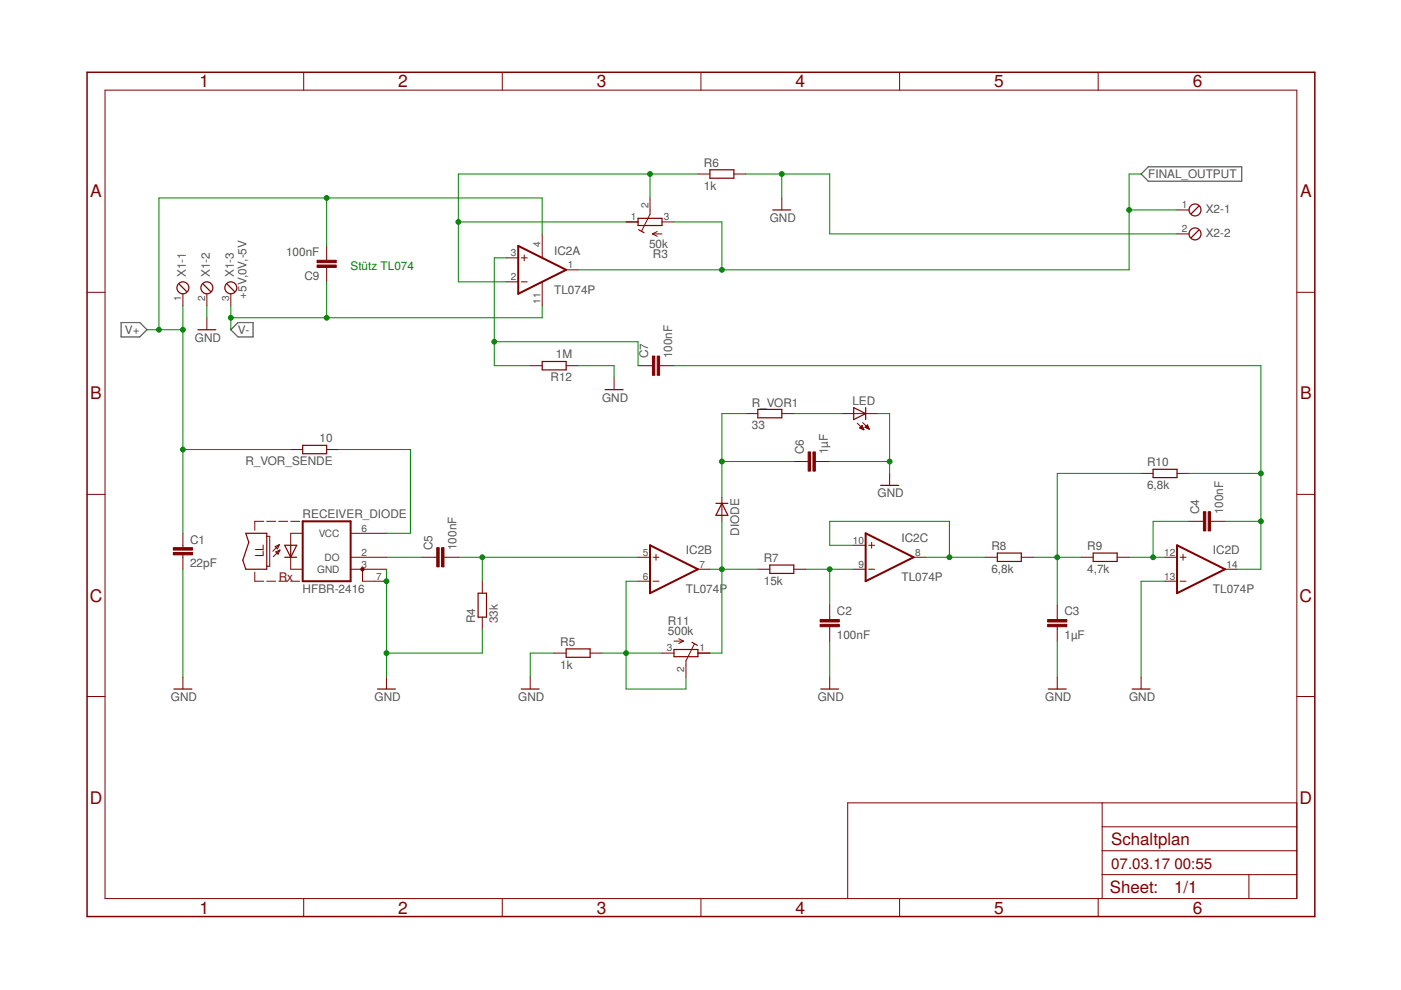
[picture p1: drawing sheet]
<svg xmlns="http://www.w3.org/2000/svg" width="297mm" height="210mm" viewBox="0 0 297 210" stroke-linecap="round" stroke-linejoin="round" font-family="sans-serif">
<path d="M241.9 36.9l1.6-1.5h19.8v3h-19.8zM25.7 68.4h3.9l1.6 1.5-1.6 1.5h-3.9zM50.5 68.4h3.2v3h-3.2l-1.6-1.5z" fill="none" stroke="#505050" stroke-width=".25"/>
<g fill="none" stroke="#800000" stroke-width=".25">
<path d="M150.5 36h5.1v1.8h-5.1zM135.3 46.3h5.1v1.5h-5.1zM135.4 48.7l1.1 .6M163.9 44.5h3.8M254.1 43.8l-1.5 1.5M254.1 48.8l-1.5 1.6M38 60.3l1.5 1.5M42 69.9h3.8M43.1 60.3l1.5 1.5M48.2 60.3l1.5 1.5M115 76.6h5v1.8h-5zM64.2 94.4h5.1v1.8h-5.1z"/>
<path d="M128.3 82.6h3.8M160.7 86.8h5.1v1.8h-5.1zM181 86.4l2.5 1.3-2.5 1.3zM183.5 86.4v2.6M244.5 99.5h5.1v1.8h-5.1zM52.1 113.1h4.5v7.6h-4.5l-.6-1.9 1.2-3.8zM60.4 115.6h2.5l-1.3 2.6zM60.4 118.2h2.5M61.6 115.6v2.6M151.8 106.7h2.5M153.1 106.7l1.2 2.6h-2.5zM163.2 119.8h5.1v1.8h-5.1z"/>
<path d="M186.7 102.9h3.8M211.5 117.3h5v1.7h-5zM231.8 117.3h5.1v1.7h-5.1zM101.4 125.8h1.7v5.1h-1.7zM120 137.6h5.1v1.8h-5.1zM142.9 137.7h5.1v1.5h-5.1zM146.7 136.2l1.1 .6M36.9 146.1h3.8M80 146.1h3.8M110.5 146.1h3.8M174 146.1h3.8M222.2 146.1h3.9"/>
<path d="M240 146.1h3.8"/>
<circle cx="253.4" cy="49.6" r="1.27"/>
<circle cx="253.4" cy="44.5" r="1.27"/>
<circle cx="38.8" cy="61" r="1.27"/>
<circle cx="43.9" cy="61" r="1.27"/>
<circle cx="48.9" cy="61" r="1.27"/>
</g>
<g fill="none" stroke="#800000" stroke-width=".21">
<path d="M22.3 19.1h252.7v171.4h-252.7zM64.4 15.3v3.8M106.5 15.3v3.8M148.6 15.3v3.8M190.7 15.3v3.8M232.8 15.3v3.8M148 36.9h2.5M155.6 36.9h2.5M69.3 52.1v3.1M69.3 56.7v3.1M107.3 54.7h2.6M107.3 59.8h2.6"/>
<path d="M110.5 54.7h1.3M110.5 59.8h1.3M111.1 54v1.3M115 49.6v5.1M115 59.8v5M120 57.2h2.6M132.7 47.1h2.6M137.8 42v3.4l-1.7 3.5M138.3 49.6h2.1M138.3 49.6l1 .5M139.3 49.1l-1 .5M140.4 47.1h2.5"/>
<path d="M165.8 42v2.5M249.6 49.6h2.5M249.6 44.5h2.5M18.5 62h3.8M38.8 62.3v2.5M43.9 62.3v2.5M43.9 67.4v2.5M48.9 62.3v2.5M112.4 77.5h2.6M120 77.5h2.6M135.3 77.5h3M139.8 77.5h3.1"/>
<path d="M275 62h3.8M61.6 95.3h2.6M69.3 95.3h2.5M130.2 80.1v2.5M158.1 87.7h2.6M165.8 87.7h2.5M168.3 97.9h3M172.9 97.9h3M178.5 87.7h7.6M181.8 89.7l1.4 1.4M182.3 90.7l.9 .4M182.3 90.7h.7"/>
<path d="M182.4 90.6h.5M182.5 90.8h.5M182.5 90.5h.4M182.6 90.4h.2M182.8 90.2h.1M182.8 90.2l-.5 .5M182.8 90.2l.4 .9M182.8 91h.3M182.9 89.6l1.4 1.4M183.1 91.1h.1M183.4 90.6h.7M183.5 90.5h.6"/>
<path d="M183.6 90.4h.4M183.7 90.7h.5M183.8 90.2h.2M183.9 90.1h.1M183.9 90.1l-.5 .5 .9 .4M183.9 90.1l.4 .9M183.9 90.8h.3M184.2 91h.1M18.5 104.8h3.8M38.8 113.1v3M38.8 117.6v3.1M55.9 110.5h-1.9v1.9"/>
<path d="M56.6 110.5h1.9M56.6 113.7h.6v6.4h-.6M58.3 115.9l.9-.4-.4 .9zM58.5 117l.9-.4-.4 .9zM59.1 110.5h1.9M59.2 115.5l-1.4 1.4M59.4 116.6l-1.4 1.4M61.6 118.2v2.5h2.6M61.6 110.5h1.9M64.2 113.1h-2.6v2.5M74.3 118.2h7.6M74.3 113.1h7.6"/>
<path d="M89.6 118.2h3M94.1 118.2h3.1M135.3 118.2h2.5M138.5 118.2h1.2M139.1 117.5v1.3M153.1 105.5v5M181 115.6h2.5M184.2 115.6h1.2M184.8 115v1.2M188.6 100.4v2.5M193.7 118.2h2.5M208.9 118.2h2.6"/>
<path d="M216.5 118.2h2.6M229.2 118.2h2.6M236.9 118.2h2.5M241.9 100.4h2.6M247 118.2h2.6M249.6 100.4h2.5M250.2 118.2h1.3M250.8 117.5v1.3M252.1 110.5h3M256.7 110.5h3M275 104.8h3.8M54 121.3v1.9h1.9"/>
<path d="M56.6 123.2h1.9M59.1 123.2h1.9M61.6 123.2h1.9M74.3 120.7h7.6M76.9 120.7v2.5h5M102.3 123.2v2.6M102.3 130.9v2.5M117.5 138.5h2.5M125.1 138.5h2.6M135.3 123.2h2.5M138.5 123.2h1.2M140.4 138.5h2.5"/>
<path d="M142.9 135.9h2M143.9 135.4l1 .5M144.9 135.9l-1 .5M147.2 136.6l-1.8 3.5v3.5M148 120.7h2.5M148 138.5h2.5M160.7 120.7h2.5M168.3 120.7h2.5M175.9 128.3v3.1M175.9 132.9v3M181 120.7h2.5M184.2 120.7h1.2"/>
<path d="M224.2 128.3v3.1M224.2 132.9v3M247 123.2h2.6M250.2 123.2h1.3M259.7 120.7h2.6M18.5 147.7h3.8M38.8 143.6v2.5M81.9 143.6v2.5M112.4 143.6v2.5M175.9 143.6v2.5M224.2 143.6v2.5M241.9 143.6v2.5"/>
<path d="M275 147.7h3.8M233.7 170.2v20.3M233.7 175.3h41.3M275 170.2h-95.3v20.3M64.4 190.5v3.8M106.5 190.5v3.8M148.6 190.5v3.8M190.7 190.5v3.8M232.8 190.5v3.8M233.7 185.4h41.3M233.7 180.4h41.3M264.8 185.4v5.1"/>
</g>
<g fill="#800000" stroke="#800000" stroke-width=".21">
<path d="M222.1 131.4h4.1v.5h-4.1z"/>
<path d="M222.1 132.4h4.1v.5h-4.1z"/>
<path d="M173.9 131.4h4v.5h-4z"/>
<path d="M173.9 132.4h4v.5h-4z"/>
<path d="M255.1 108.5h.6v4.1h-.6z"/>
<path d="M256.2 108.5h.5v4.1h-.5z"/>
<path d="M36.7 117.1h4.1v.5h-4.1z"/>
<path d="M36.7 116.1h4.1v.5h-4.1z"/>
<path d="M92.6 116.1h.5v4.1h-.5z"/>
<path d="M93.6 116.1h.5v4.1h-.5z"/>
<path d="M138.3 75.5h.5v4.1h-.5z"/>
<path d="M139.3 75.5h.5v4.1h-.5z"/>
<path d="M67.2 56.2h4.1v.5h-4.1z"/>
<path d="M67.2 55.2h4.1v.5h-4.1z"/>
<path d="M171.3 95.8h.6v4.1h-.6z"/>
<path d="M172.4 95.8h.5v4.1h-.5z"/>
</g>
<g fill="none" stroke="#800000" stroke-width=".42">
<path d="M109.9 52.1l10.1 5.1-10.1 5.1zM64.2 110.5h10.1v12.7h-10.1zM137.8 115.6l10.2 5.1-10.2 5.1zM183.5 113.1l10.2 5.1-10.2 5zM249.6 115.6l10.1 5.1-10.1 5.1z"/>
<circle cx="76.9" cy="120.7" r=".25"/>
</g>
<path d="M18.5 15.3h260.3v179h-260.3z" fill="none" stroke="#800000" stroke-width=".32"/>
<g fill="none" stroke="#008000" stroke-width=".21">
<path d="M137.8 36.9v5.1M148 36.9h-50.8v22.9h10.1M158.1 36.9h17.8v12.7h73.7M165.8 36.9v5.1M241.9 36.9h-2.5v20.3h-116.8M69.3 42v10.1M69.3 59.8v7.6M97.2 47.1h35.5M107.3 54.7h-2.5v22.8h7.6M115 49.6v-7.6h-81.3v27.9M142.9 47.1h10.2v10.1M239.4 44.5h10.2"/>
<path d="M31.2 69.9h7.6M38.8 64.8v48.3M43.9 64.8v2.6M48.9 64.8v5.1M104.8 72.5h30.5v5M115 64.8v2.6h-66.1M122.6 77.5h7.6v2.6M142.9 77.5h124.4v43.2h-5M38.8 95.3h22.8M71.8 95.3h15.2v17.8h-5.1M153.1 97.9h15.2M158.1 87.7h-5v17.8"/>
<path d="M168.3 87.7h10.2M175.9 97.9h12.7M186.1 87.7h2.5v12.7M81.9 118.2h7.7M97.2 118.2h38.1M102.3 118.2v5M153.1 110.5v28h-2.6M181 115.6h-5.1v-5.1h25.4v7.7M196.2 118.2h12.7M219.1 118.2h10.1M239.4 118.2h7.6M241.9 100.4h-17.7v27.9"/>
<path d="M252.1 110.5h-7.6v7.7M252.1 100.4h15.2M259.7 110.5h7.6M38.8 120.7v22.9M81.9 120.7v22.9M102.3 133.4v5.1h-20.4M117.5 138.5h-5.1v5.1M127.7 138.5h12.7M135.3 123.2h-2.6v22.9h12.7v-2.5M150.5 120.7h10.2M170.8 120.7h10.2M175.9 120.7v7.6"/>
<path d="M175.9 135.9v7.7M224.2 135.9v7.7M247 123.2h-5.1v20.4"/>
</g>
<g fill="#008000" stroke="#008000" stroke-width=".21">
<circle cx="102.3" cy="118.2" r=".51"/>
<circle cx="81.9" cy="138.5" r=".51"/>
<circle cx="81.9" cy="123.2" r=".51"/>
<circle cx="165.8" cy="36.9" r=".51"/>
<circle cx="188.6" cy="97.9" r=".51"/>
<circle cx="201.3" cy="118.2" r=".51"/>
<circle cx="224.2" cy="118.2" r=".51"/>
<circle cx="267.3" cy="110.5" r=".51"/>
<circle cx="267.3" cy="100.4" r=".51"/>
<circle cx="132.7" cy="138.5" r=".51"/>
<circle cx="38.8" cy="69.9" r=".51"/>
<circle cx="33.7" cy="69.9" r=".51"/>
<circle cx="69.3" cy="42" r=".51"/>
<circle cx="38.8" cy="95.3" r=".51"/>
<circle cx="48.9" cy="67.4" r=".51"/>
<circle cx="69.3" cy="67.4" r=".51"/>
<circle cx="244.5" cy="118.2" r=".51"/>
<circle cx="153.1" cy="120.7" r=".51"/>
<circle cx="175.9" cy="120.7" r=".51"/>
<circle cx="97.2" cy="47.1" r=".51"/>
<circle cx="137.8" cy="36.9" r=".51"/>
<circle cx="153.1" cy="57.2" r=".51"/>
<circle cx="239.4" cy="44.5" r=".51"/>
<circle cx="104.8" cy="72.5" r=".51"/>
<circle cx="153.1" cy="97.9" r=".51"/>
</g>
<g font-size="3.7" fill="#800000">
<text x="42.3" y="18.5">1</text>
<text x="84.4" y="18.5">2</text>
<text x="126.5" y="18.5">3</text>
<text x="168.6" y="18.5">4</text>
<text x="210.8" y="18.5">5</text>
<text x="252.9" y="18.5">6</text>
<text x="19.1" y="41.8">A</text>
<text x="275.6" y="41.8">A</text>
<text x="19.1" y="84.7">B</text>
<text x="275.6" y="84.7">B</text>
<text x="19" y="127.5">C</text>
<text x="275.5" y="127.5">C</text>
<text x="19" y="170.4">D</text>
<text x="275.5" y="170.4">D</text>
<text x="42.3" y="193.7">1</text>
<text x="84.4" y="193.7">2</text>
<text x="126.5" y="193.7">3</text>
<text x="168.6" y="193.7">4</text>
<text x="210.8" y="193.7">5</text>
<text x="252.9" y="193.7">6</text>
</g>
<g font-size="3.6" fill="#800000">
<text x="235.6" y="179.1">Schaltplan</text>
<text x="235.3" y="189.4">Sheet:</text>
<text x="248.9" y="189.3">1/1</text>
</g>
<g font-size="3.2" fill="#800000">
<text x="235.6" y="184.2">07.03.17</text>
<text x="249" y="184.2">00:55</text>
</g>
<g font-size="2.5" fill="#505050">
<text x="149.2" y="35.4">R6</text>
<text x="149.2" y="40.2">1k</text>
<text x="243.5" y="37.8">FINAL_OUTPUT</text>
<text x="163.2" y="47.1">GND</text>
<text x="255.7" y="45.2">X2-1</text>
<text x="137.6" y="52.6">50k</text>
<text x="255.7" y="50.2">X2-2</text>
<text x="39.4" y="58.7" transform="rotate(-90 39.4 58.7)">X1-1</text>
<text x="44.5" y="58.7" transform="rotate(-90 44.5 58.7)">X1-2</text>
<text x="49.6" y="58.7" transform="rotate(-90 49.6 58.7)">X1-3</text>
<text x="60.7" y="54.3">100nF</text>
<text x="64.5" y="59.4">C9</text>
<text x="117.5" y="54">IC2A</text>
<text x="138.4" y="54.8">R3</text>
<text x="52.2" y="63.3" transform="rotate(-90 52.2 63.3)">+5V,0V,-5V</text>
<text x="117.5" y="62.3">TL074P</text>
<text x="26.5" y="70.8">V+</text>
<text x="50.5" y="70.8">V-</text>
<text x="41.3" y="72.4">GND</text>
<text x="117.8" y="76">1M</text>
<text x="137.4" y="76" transform="rotate(-90 137.4 76)">C7</text>
<text x="142.5" y="76" transform="rotate(-90 142.5 76)">100nF</text>
<text x="116.7" y="80.8">R12</text>
<text x="127.7" y="85.1">GND</text>
<text x="159.4" y="86.2">R_VOR1</text>
<text x="180.7" y="85.9">LED</text>
<text x="67.7" y="93.8">10</text>
<text x="159.4" y="91">33</text>
<text x="52" y="98.6">R_VOR_SENDE</text>
<text x="170.4" y="96.3" transform="rotate(-90 170.4 96.3)">C6</text>
<text x="175.5" y="96.3" transform="rotate(-90 175.5 96.3)">1µF</text>
<text x="243.2" y="98.9">R10</text>
<text x="186.1" y="105.5">GND</text>
<text x="243.2" y="103.7">6,8k</text>
<text x="64.2" y="109.9">RECEIVER_DIODE</text>
<text x="156.7" y="113.6" transform="rotate(-90 156.7 113.6)">DIODE</text>
<text x="254.3" y="109" transform="rotate(-90 254.3 109)">C4</text>
<text x="259.3" y="109" transform="rotate(-90 259.3 109)">100nF</text>
<text x="40.3" y="115.2">C1</text>
<text x="91.7" y="116.6" transform="rotate(-90 91.7 116.6)">C5</text>
<text x="96.8" y="116.6" transform="rotate(-90 96.8 116.6)">100nF</text>
<text x="145.4" y="117.5">IC2B</text>
<text x="161.9" y="119.2">R7</text>
<text x="191.1" y="115">IC2C</text>
<text x="210.2" y="116.7">R8</text>
<text x="230.5" y="116.7">R9</text>
<text x="257.2" y="117.5">IC2D</text>
<text x="40.3" y="120.3">22pF</text>
<text x="64.2" y="125.8">HFBR-2416</text>
<text x="145.4" y="125.8">TL074P</text>
<text x="161.9" y="124">15k</text>
<text x="191.1" y="123.2">TL074P</text>
<text x="210.2" y="121.5">6,8k</text>
<text x="230.5" y="121.5">4,7k</text>
<text x="257.2" y="125.8">TL074P</text>
<text x="177.4" y="130.5">C2</text>
<text x="225.7" y="130.5">C3</text>
<text x="100.8" y="132.1" transform="rotate(-90 100.8 132.1)">R4</text>
<text x="105.6" y="132.1" transform="rotate(-90 105.6 132.1)">33k</text>
<text x="118.8" y="137">R5</text>
<text x="141.6" y="134.7">500k</text>
<text x="141.6" y="132.5">R11</text>
<text x="177.4" y="135.6">100nF</text>
<text x="225.7" y="135.6">1µF</text>
<text x="118.8" y="141.8">1k</text>
<text x="36.2" y="148.6">GND</text>
<text x="79.4" y="148.6">GND</text>
<text x="109.9" y="148.6">GND</text>
<text x="173.4" y="148.6">GND</text>
<text x="221.6" y="148.6">GND</text>
<text x="239.4" y="148.6">GND</text>
</g>
<text font-size="2.5" fill="#008000" x="74.3" y="57.2">Stütz TL074</text>
<g font-size="2.5" fill="#800000">
<text x="55.9" y="118.2" transform="rotate(-90 55.9 118.2)">LL</text>
<text x="59.1" y="123.2">Rx</text>
</g>
<g font-size="2.1" fill="#505050">
<text x="133.7" y="46.7">1</text>
<text x="137.5" y="44.2" transform="rotate(-90 137.5 44.2)">2</text>
<text x="140.7" y="46.7">3</text>
<text x="250.6" y="44.2">1</text>
<text x="114.6" y="52.3" transform="rotate(-90 114.6 52.3)">4</text>
<text x="250.6" y="49.2">2</text>
<text x="108.3" y="59.4">2</text>
<text x="108.3" y="54.3">3</text>
<text x="120.4" y="56.9">1</text>
<text x="38.4" y="63.8" transform="rotate(-90 38.4 63.8)">1</text>
<text x="43.5" y="63.8" transform="rotate(-90 43.5 63.8)">2</text>
<text x="48.6" y="63.8" transform="rotate(-90 48.6 63.8)">3</text>
<text x="114.6" y="64.5" transform="rotate(-90 114.6 64.5)">11</text>
<text x="67.6" y="113.8">VCC</text>
<text x="76.7" y="112.7">6</text>
<text x="68.8" y="118.9">DO</text>
<text x="76.7" y="117.8">2</text>
<text x="136.3" y="117.8">5</text>
<text x="180.8" y="115.3">10</text>
<text x="194" y="117.8">8</text>
<text x="246.8" y="117.8">12</text>
<text x="67.2" y="121.5">GND</text>
<text x="76.7" y="120.3">3</text>
<text x="79.8" y="122.9">7</text>
<text x="136.3" y="122.9">6</text>
<text x="148.3" y="120.3">7</text>
<text x="182" y="120.3">9</text>
<text x="246.8" y="122.9">13</text>
<text x="260.1" y="120.3">14</text>
<text x="141.4" y="138.1">3</text>
<text x="145.1" y="142.6" transform="rotate(-90 145.1 142.6)">2</text>
<text x="148.3" y="138.1">1</text>
</g>
</svg>
